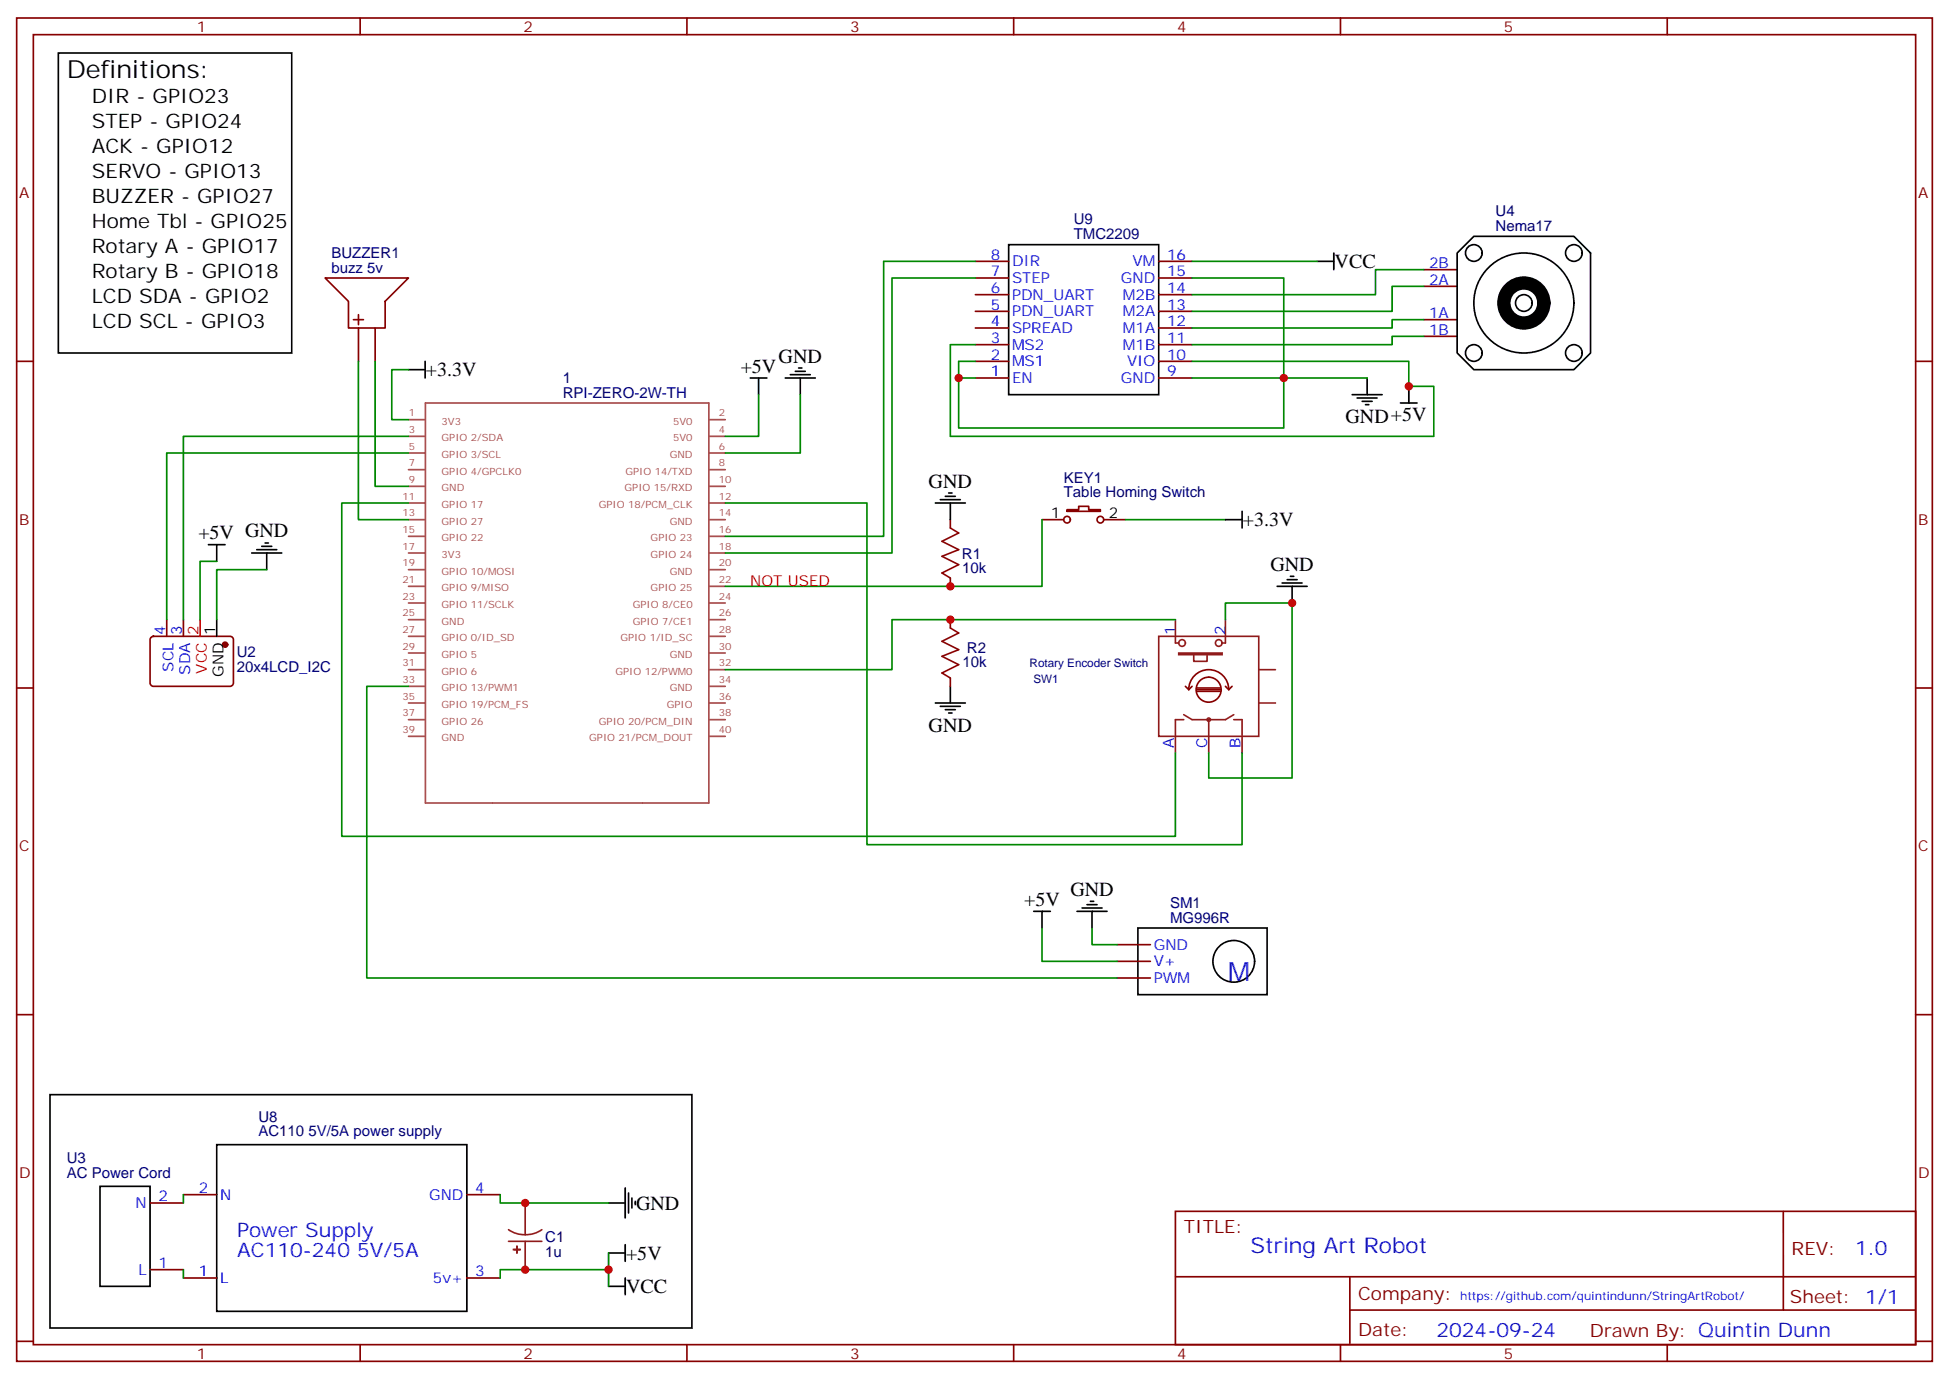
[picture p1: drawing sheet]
<svg xmlns="http://www.w3.org/2000/svg" width="412mm" height="292mm" viewBox="0 0 412 292" stroke-linecap="round" stroke-linejoin="round" font-family="sans-serif">
<g fill="none" stroke="#870000" stroke-width=".35">
<path d="M3.5 3.8h405.4v284.3h-405.4zM7.1 7.3h398.2v277.3h-398.2zM76.2 3.8v3.5M145.3 3.8v3.5M214.5 3.8v3.5M283.6 3.8v3.5M352.8 3.8v3.5M68.8 58.8h17.6l-4.9 5v5.6h-7.8v-5.6zM206.4 58.8h7M206.4 55.3h7M245.2 58.8h7M245.2 55.3h7"/>
<path d="M301.3 57.1h7M3.5 76.5h3.6M74.8 67.7h2.1M75.8 66.6v2.1M75.8 69.4v7.1M79.4 69.4v7.1M206.4 76.5h7M206.4 73h7M206.4 69.4h7M206.4 65.9h7M206.4 62.4h7M245.2 76.5h7"/>
<path d="M245.2 73h7M245.2 69.4h7M245.2 65.9h7M245.2 62.4h7M301.3 71.2h7M301.3 67.7h7M301.3 60.6h7M405.3 76.5h3.6M206.4 80h7M245.2 80h7M201.1 110v1.8M220.5 110h4.6"/>
<path d="M225.8 107.9h2.4v-.7h2.2v.7h2.4v.3h-7zM233.5 110h4.6M32 134.9l.5-.2h16.2a.71 .71 0 0 1 .7 .7v9.2a.76 .76 0 0 1-.7 .7h-16.2a.76 .76 0 0 1-.8-.7v-9.2zM35.3 131.2v3.5M38.8 131.2v3.5M201.1 122.3v1.8M201.1 131.2v1.7M3.5 145.6h3.6M201.1 143.5v1.8M405.3 145.6h3.6M236.4 200h7M3.5 214.8h3.6"/>
<path d="M236.4 203.5h7M236.4 207h7M405.3 214.8h3.6M31.7 254.6h7.1M38.8 252.9h7.1M98.8 252.9h7M248.7 256.4h156.6v28.2h-156.6zM377.3 256.4v20.9M31.7 268.7h7.1M38.8 270.5h7.1M98.8 270.5h7M248.7 270.2h156.5"/>
<path d="M285.6 277.3h119.6M285.6 270.2v14.2M3.5 283.9h3.6M76.2 284.6v3.5M145.3 284.6v3.5M214.5 284.6v3.5M283.6 284.6v3.5M352.8 284.6v3.5M405.3 283.9h3.6"/>
<circle cx="225.8" cy="110" r=".71"/>
<circle cx="232.8" cy="110" r=".71"/>
</g>
<g fill="none" stroke="#000" stroke-width=".35">
<path d="M12.3 11.2h49.4v63.5h-49.4zM213.4 51.8h31.8v31.7h-31.8zM278.7 55.3h3.5M282.2 53.6v3.5M308.3 53.6l3.6-3.6h21.1l3.5 3.6v21.1l-3.5 3.5h-21.1l-3.6-3.5zM86.4 78.2h3.6M90 76.5v3.5M167.2 79.3h4.2M168.3 78.6h2.1M169 77.9h.7M158.7 80h3.6M160.5 80v3.5"/>
<path d="M166.2 80h6.3M169.3 80v3.5M286.1 83.5h6.4M287.2 84.2h4.2M288.2 84.9h2.1M288.9 85.7h.7M289.3 80v3.5M296.3 85.3h3.6M298.1 81.8v3.5M44.1 115.3h3.5M45.9 115.3v3.5M53.3 117.1h6.3"/>
<path d="M54.3 116.3h4.3M55.4 115.6h2.1M56.1 114.9h.7M56.4 117.1v3.5M197.9 106.5h6.4M199 105.8h4.2M200 105.1h2.1M200.7 104.4h.7M201.1 106.5v3.5M259.3 110h3.5M262.8 108.2v3.6M45.9 131.2v3.5"/>
<path d="M270.2 124.1h6.4M271.3 123.4h4.2M272.3 122.7h2.2M273 122h.8M273.4 124.1v3.5M197.9 148.8h6.4M199 149.5h4.2M200 150.2h2.1M200.7 150.9h.7M201.1 145.3v3.5M218.7 192.9h3.5M220.5 192.9v3.5"/>
<path d="M227.9 192.9h6.3M229 192.2h4.2M230 191.5h2.1M230.7 190.8h.7M231.1 192.9v3.5M240.8 196.4h27.3v14.1h-27.3zM10.6 231.7h135.8v49.4h-135.8zM21.2 251.1h10.5v21.2h-10.5zM45.9 242.3h52.9v35.3h-52.9zM128.8 254.6h3.5M132.3 251.5v6.3M133 252.5v4.3"/>
<path d="M133.7 253.6v2.1M134.4 254.3v.7M128.8 272.3h3.5M128.8 265.2h3.5M132.3 263.5v3.5M132.3 270.5v3.5"/>
<circle cx="311.9" cy="53.6" r="1.76"/>
<circle cx="333" cy="53.6" r="1.76"/>
<circle cx="311.9" cy="74.7" r="1.76"/>
<circle cx="322.4" cy="64.1" r="10.6"/>
<circle cx="322.4" cy="64.1" r="1.76"/>
<circle cx="333" cy="74.7" r="1.76"/>
<circle cx="261.1" cy="203.5" r="4.4"/>
</g>
<g fill="none" stroke="#8c2424" stroke-width=".35">
<path d="M245.2 134.7h21.1v21.2h-21.1zM248.7 131.2v4.9h.7M249.4 138.2h9.2v.4h-9.2zM252.6 138.6v1.4h2.8v-1.4M259.3 131.2v4.9h-.7M250.5 152.3h-1.8v7.1M250.5 151.3l1.7 1h7.1l1.8-1M255.8 152.3v7.1M261.1 152.3h1.7v7.1M266.3 148.8h3.6M266.3 141.7h3.6M111.1 254.6v6.7"/>
<path d="M107.6 260.3l1.7 .8 1.8 .2M107.6 262.7h7.1M111.1 262.7v6M114.7 260.3l-1.7 .8-1.9 .2"/>
<circle cx="250.1" cy="136.1" r=".71"/>
<circle cx="257.9" cy="136.1" r=".71"/>
<circle cx="255.8" cy="152.3" r=".35"/>
</g>
<path d="M250.8 145.3l.7 .7M251.5 146a4.2 4.2 0 0 1 4.3-4.3 4.2 4.2 0 0 1 4.2 4.3M252.2 145.3l-.7 .7M253.3 146.3h4.9M253.3 146h4.9M253.3 145.6h4.9M255.8 143.3a2.65 2.65 0 0 0-2.5 3.8 2.65 2.65 0 0 0 4.5 .6 2.65 2.65 0 0 0-1.3-4.3l-.6-.1M259.3 145.3l.7 .7M260.7 145.3l-.7 .7" fill="none" stroke="#850000" stroke-width=".35"/>
<g fill="none" stroke="#008700" stroke-width=".35">
<path d="M206.4 55.3h-19.4v58.2h-33.5M206.4 58.8h-17.7v58.3h-35.2M252.2 58.8h19.4v31.8h-68.8v-14.1h3.6M252.2 55.3h26.5M301.3 57.1h-10.3v5.3h-38.8M75.8 76.5v33.5h10.6M79.4 76.5v26.4h7M86.4 78.2h-3.5v10.6h3.5M206.4 73h-5.3v19.4h102.3v-10.6h-5.3v-5.3h-45.9M301.3 60.6h-6.7v5.3h-42.4M301.3 67.7h-6.7v1.7h-42.4M301.3 71.2h-6.7v1.8h-42.4"/>
<path d="M86.4 92.4h-47.6v38.8M86.4 95.9h-51.1v35.3M160.5 83.5v8.9h-7M169.3 83.5v12.4h-15.8M202.8 80h3.6M252.2 80h37.1M45.9 118.8h-3.6v12.4M86.4 106.5h-14.1v70.5h176.4v-17.6M153.5 106.5h29.9v72.3h79.4v-19.4M220.5 110v14.1h-67M238.1 110h21.2M56.4 120.6h-10.5v10.6"/>
<path d="M248.7 131.2h-60v10.5h-35.2M259.3 131.2v-3.6h14.1v37.1h-17.6v-5.3M86.4 145.3h-8.8v61.7h158.8M220.5 196.4v7.1h15.9M231.1 196.4v3.6h5.3M38.8 252.9v1.7M105.8 252.9v1.7h23M38.8 268.7v1.8M105.8 270.5v-1.8h23v3.6M128.8 265.2v3.5"/>
</g>
<circle cx="322.4" cy="64.1" r="4.2" fill="none" stroke="#000" stroke-width="2.8"/>
<circle cx="47.6" cy="136.5" r=".53" fill="#870000" stroke="#870000" stroke-width=".35"/>
<path d="M42.3 131.2v3.5" fill="none" stroke="#f00" stroke-width=".35"/>
<g fill="#8c2424" stroke="#8c2424" stroke-width=".35">
<path d="M108.7 264.5h1.4z"/>
<path d="M109.4 263.8v1.4z"/>
</g>
<g fill="none" stroke="#a64a4a" stroke-width=".35">
<path d="M86.4 88.8h3.5M86.4 92.4h3.5M86.4 95.9h3.5M86.4 99.4h3.5M90 85.3h60v84.7h-60zM150 88.8h3.5M150 92.4h3.5M150 95.9h3.5M150 99.4h3.5M86.4 102.9h3.5M86.4 106.5h3.5M86.4 110h3.5"/>
<path d="M86.4 113.5h3.5M86.4 117.1h3.5M150 102.9h3.5M150 106.5h3.5M150 110h3.5M150 113.5h3.5M150 117.1h3.5M86.4 120.6h3.5M86.4 124.1h3.5M86.4 127.6h3.5M86.4 131.2h3.5M86.4 134.7h3.5"/>
<path d="M86.4 138.2h3.5M150 120.6h3.5M150 124.1h3.5M150 127.6h3.5M150 131.2h3.5M150 134.7h3.5M150 138.2h3.5M86.4 141.7h3.5M86.4 145.3h3.5M86.4 148.8h3.5M86.4 152.3h3.5M86.4 155.9h3.5"/>
<path d="M150 141.7h3.5M150 145.3h3.5M150 148.8h3.5M150 152.3h3.5M150 155.9h3.5"/>
</g>
<path d="M201.1 111.8l1.7 1-3.5 1.8 3.5 1.7-3.5 1.5 3.5 1.7-3.5 1.8 1.8 1M201.1 132.9l1.7 1.1-3.5 1.7 3.5 1.8-3.5 1.4 3.5 1.8-3.5 1.8 1.8 1" fill="none" stroke="#a10000" stroke-width=".35"/>
<g fill="#c00">
<circle cx="273.4" cy="127.6" r=".88"/>
<circle cx="271.6" cy="80" r=".88"/>
<circle cx="298.1" cy="81.8" r=".88"/>
<circle cx="202.8" cy="80" r=".88"/>
<circle cx="111.1" cy="268.7" r=".88"/>
<circle cx="111.1" cy="254.6" r=".88"/>
<circle cx="201.1" cy="124.1" r=".88"/>
<circle cx="201.1" cy="131.2" r=".88"/>
<circle cx="128.8" cy="268.7" r=".88"/>
</g>
<text font-size="5.6" fill="#00f" x="259.8" y="207.6">M</text>
<text font-size="5.3" x="14.1" y="16.5">Definitions:</text>
<text font-size="4.6" fill="#00f" x="264.6" y="265.2">String Art Robot</text>
<g font-size="4.2">
<text x="19.4" y="21.8">DIR - GPIO23</text>
<text x="19.4" y="27.1">STEP - GPIO24</text>
<text x="19.4" y="32.4">ACK - GPIO12</text>
<text x="19.4" y="37.7">SERVO - GPIO13</text>
<text x="19.4" y="43">BUZZER - GPIO27</text>
<text x="19.4" y="53.6">Rotary A - GPIO17</text>
<text x="19.4" y="48.3">Home Tbl - GPIO25</text>
<text x="19.4" y="58.8">Rotary B - GPIO18</text>
<text x="282.4" y="56.8">VCC</text>
<text x="19.4" y="64.1">LCD SDA - GPIO2</text>
<text x="19.4" y="69.4">LCD SCL - GPIO3</text>
<text x="164.7" y="76.8">GND</text>
<text x="90.1" y="79.7">+3.3V</text>
<text x="156.7" y="78.9">+5V</text>
<text x="284.7" y="89.6">GND+5V</text>
<text x="196.5" y="103.3">GND</text>
<text x="263" y="111.4">+3.3V</text>
<text x="42" y="114.1">+5V GND</text>
<text x="268.8" y="120.9">GND</text>
<text x="196.5" y="154.9">GND</text>
<text x="216.7" y="191.8">+5V</text>
<text x="226.5" y="189.7">GND</text>
<text x="134.6" y="256">GND</text>
<text x="132.5" y="266.6">+5V</text>
<text x="132.5" y="273.7">VCC</text>
</g>
<g font-size="4.2" fill="#00f">
<text x="50.2" y="261.8">Power Supply</text>
<text x="50.2" y="266.1">AC110-240 5V/5A</text>
<text x="392.5" y="265.7">1.0</text>
<text x="304" y="283">2024-09-24</text>
</g>
<g font-size="3.9" fill="#800">
<text x="250.5" y="261">TITLE:</text>
<text x="379.1" y="265.7">REV:</text>
<text x="287.4" y="275.2">Company:</text>
<text x="378.7" y="275.8">Sheet: 1/1</text>
<text x="287.4" y="282.9">Date:</text>
<text x="336.4" y="282.9">Drawn By: Quintin Dunn</text>
</g>
<g font-size="3.2" fill="#800">
<text x="41.6" y="6.8">1</text>
<text x="110.8" y="6.8">2</text>
<text x="179.9" y="6.8">3</text>
<text x="249.1" y="6.8">4</text>
<text x="318.2" y="6.8">5</text>
<text x="4.1" y="41.9">A</text>
<text x="405.9" y="41.9">A</text>
<text x="4.1" y="111.1">B</text>
<text x="405.9" y="111.1">B</text>
<text x="4.1" y="180.2">C</text>
<text x="405.9" y="180.2">C</text>
<text x="4.1" y="249.3">D</text>
<text x="405.9" y="249.3">D</text>
<text x="41.6" y="287.6">1</text>
<text x="110.8" y="287.6">2</text>
<text x="179.9" y="287.6">3</text>
<text x="249.1" y="287.6">4</text>
<text x="318.2" y="287.6">5</text>
</g>
<g font-size="3.2" fill="#000080">
<text x="227.2" y="47.3">U9</text>
<text x="316.5" y="45.8">U4</text>
<text x="227.2" y="50.6">TMC2209</text>
<text x="316.5" y="49">Nema17</text>
<text x="70.1" y="57.8">buzz 5v</text>
<text x="70.1" y="54.7">BUZZER1</text>
<text x="119.1" y="81">1</text>
<text x="119.1" y="84.2">RPI-ZERO-2W-TH</text>
<text x="225.1" y="105.3">Table Homing Switch</text>
<text x="225.1" y="102.1">KEY1</text>
<text x="203.6" y="118.2">R1</text>
<text x="203.6" y="121.4">10k</text>
<text x="50.1" y="142.2">20x4LCD_I2C</text>
<text x="50.1" y="139">U2</text>
<text x="203.7" y="141.2">10k</text>
<text x="204.6" y="138.2">R2</text>
<text x="247.6" y="195.4">MG996R</text>
<text x="247.6" y="192.2">SM1</text>
<text x="54.7" y="237.4">U8</text>
<text x="54.7" y="240.5">AC110 5V/5A power supply</text>
<text x="14.1" y="249.3">AC Power Cord</text>
<text x="14.1" y="246.2">U3</text>
<text x="115.4" y="262.8">C1</text>
<text x="115.4" y="266">1u</text>
</g>
<g font-size="3.2" fill="#00f">
<text x="209.6" y="58.5">7</text>
<text x="209.6" y="55">8</text>
<text x="214.1" y="59.9">STEP</text>
<text x="214.1" y="56.4">DIR</text>
<text x="237.2" y="59.9">GND</text>
<text x="239.6" y="56.4">VM</text>
<text x="246.9" y="58.5">15</text>
<text x="246.9" y="55">16</text>
<text x="302.4" y="56.7">2B</text>
<text x="209.6" y="65.5">5</text>
<text x="209.6" y="62">6</text>
<text x="214.1" y="63.4">PDN_UART</text>
<text x="237.6" y="63.4">M2B</text>
<text x="246.9" y="65.5">13</text>
<text x="246.9" y="62">14</text>
<text x="302.4" y="60.3">2A</text>
<text x="209.6" y="69.1">4</text>
<text x="214.1" y="70.5">SPREAD</text>
<text x="214.1" y="67">PDN_UART</text>
<text x="237.6" y="70.5">M1A</text>
<text x="237.6" y="67">M2A</text>
<text x="246.9" y="69.1">12</text>
<text x="302.4" y="70.8">1B</text>
<text x="302.4" y="67.3">1A</text>
<text x="209.6" y="76.1">2</text>
<text x="209.6" y="72.6">3</text>
<text x="214.1" y="77.5">MS1</text>
<text x="214.1" y="74">MS2</text>
<text x="237.6" y="74">M1B</text>
<text x="238.5" y="77.5">VIO</text>
<text x="246.9" y="76.1">10</text>
<text x="246.9" y="72.6">11</text>
<text x="209.6" y="79.7">1</text>
<text x="214.1" y="81.1">EN</text>
<text x="237.2" y="81.1">GND</text>
<text x="246.9" y="79.7">9</text>
<text x="34.9" y="134.5" transform="rotate(-90 34.9 134.5)">4</text>
<text x="38.5" y="134.5" transform="rotate(-90 38.5 134.5)">3</text>
<text x="248.7" y="134.3" transform="rotate(-90 248.7 134.3)">1</text>
<text x="259.3" y="134.3" transform="rotate(-90 259.3 134.3)">2</text>
<text x="36.7" y="142.1" transform="rotate(-90 36.7 142.1)">SCL</text>
<text x="40.2" y="142.8" transform="rotate(-90 40.2 142.8)">SDA</text>
<text x="248.4" y="158.4" transform="rotate(-90 248.4 158.4)">A</text>
<text x="255.4" y="158.4" transform="rotate(-90 255.4 158.4)">C</text>
<text x="262.5" y="158.4" transform="rotate(-90 262.5 158.4)">B</text>
<text x="244.1" y="201">GND</text>
<text x="244.1" y="204.5">V+</text>
<text x="244.1" y="208.1">PWM</text>
<text x="28.7" y="255.7">N</text>
<text x="33.5" y="254.3">2</text>
<text x="42.1" y="252.5">2</text>
<text x="46.6" y="253.9">N</text>
<text x="90.8" y="253.9">GND</text>
<text x="100.5" y="252.5">4</text>
<text x="29.3" y="269.8">L</text>
<text x="33.5" y="268.4">1</text>
<text x="42.1" y="270.2">1</text>
<text x="46.6" y="271.6">L</text>
<text x="91.6" y="271.6">5v+</text>
<text x="100.5" y="270.2">3</text>
</g>
<g font-size="3.2">
<text x="222.3" y="109.6">1</text>
<text x="234.6" y="109.6">2</text>
<text x="45.5" y="134.5" transform="rotate(-90 45.5 134.5)">1</text>
<text x="47.3" y="143.3" transform="rotate(-90 47.3 143.3)">GND</text>
</g>
<g font-size="3.2" fill="#f00">
<text x="158.7" y="124.1">NOT USED</text>
<text x="42" y="134.5" transform="rotate(-90 42 134.5)">2</text>
<text x="43.7" y="142.6" transform="rotate(-90 43.7 142.6)">VCC</text>
</g>
<g font-size="2.5" fill="#000080">
<text x="217.9" y="141.1">Rotary Encoder Switch</text>
<text x="218.7" y="144.6">SW1</text>
</g>
<text font-size="2.5" fill="#00f" x="308.9" y="275.1">https://github.com/quintindunn/StringArtRobot/</text>
<g font-size="2.1" fill="#a54b4b">
<text x="86.5" y="88.1">1</text>
<text x="93.4" y="89.9">3V3</text>
<text x="142.4" y="89.9">5V0</text>
<text x="152.1" y="88.1">2</text>
<text x="86.5" y="91.7">3</text>
<text x="86.5" y="95.2">5</text>
<text x="93.4" y="93.4">GPIO 2/SDA</text>
<text x="142.4" y="93.4">5V0</text>
<text x="152.1" y="91.7">4</text>
<text x="152.1" y="95.2">6</text>
<text x="86.5" y="98.7">7</text>
<text x="93.4" y="96.9">GPIO 3/SCL</text>
<text x="93.4" y="100.5">GPIO 4/GPCLK0</text>
<text x="132.3" y="100.5">GPIO 14/TXD</text>
<text x="141.7" y="96.9">GND</text>
<text x="152.1" y="98.7">8</text>
<text x="85.2" y="105.8">11</text>
<text x="86.5" y="102.2">9</text>
<text x="93.4" y="104">GND</text>
<text x="93.4" y="107.5">GPIO 17</text>
<text x="126.7" y="107.5">GPIO 18/PCM_CLK</text>
<text x="132.2" y="104">GPIO 15/RXD</text>
<text x="152.1" y="102.2">10</text>
<text x="152.1" y="105.8">12</text>
<text x="85.2" y="109.3">13</text>
<text x="85.2" y="112.8">15</text>
<text x="93.4" y="111">GPIO 27</text>
<text x="141.7" y="111">GND</text>
<text x="152.1" y="109.3">14</text>
<text x="152.1" y="112.8">16</text>
<text x="85.2" y="116.4">17</text>
<text x="85.2" y="119.9">19</text>
<text x="93.4" y="114.6">GPIO 22</text>
<text x="93.4" y="118.1">3V3</text>
<text x="137.7" y="114.6">GPIO 23</text>
<text x="137.7" y="118.1">GPIO 24</text>
<text x="152.1" y="116.4">18</text>
<text x="152.1" y="119.9">20</text>
<text x="85.2" y="123.4">21</text>
<text x="93.4" y="121.6">GPIO 10/MOSI</text>
<text x="93.4" y="125.1">GPIO 9/MISO</text>
<text x="137.7" y="125.1">GPIO 25</text>
<text x="141.7" y="121.6">GND</text>
<text x="152.1" y="123.4">22</text>
<text x="85.2" y="126.9">23</text>
<text x="85.2" y="130.5">25</text>
<text x="93.4" y="128.7">GPIO 11/SCLK</text>
<text x="133.9" y="128.7">GPIO 8/CE0</text>
<text x="152.1" y="126.9">24</text>
<text x="152.1" y="130.5">26</text>
<text x="85.2" y="134">27</text>
<text x="85.2" y="137.5">29</text>
<text x="93.4" y="132.2">GND</text>
<text x="93.4" y="135.7">GPIO 0/ID_SD</text>
<text x="131.3" y="135.7">GPIO 1/ID_SC</text>
<text x="133.9" y="132.2">GPIO 7/CE1</text>
<text x="152.1" y="134">28</text>
<text x="152.1" y="137.5">30</text>
<text x="85.2" y="141.1">31</text>
<text x="93.4" y="139.3">GPIO 5</text>
<text x="93.4" y="142.8">GPIO 6</text>
<text x="130.2" y="142.8">GPIO 12/PWM0</text>
<text x="141.7" y="139.3">GND</text>
<text x="152.1" y="141.1">32</text>
<text x="85.2" y="144.6">33</text>
<text x="85.2" y="148.1">35</text>
<text x="93.4" y="146.3">GPIO 13/PWM1</text>
<text x="93.4" y="149.8">GPIO 19/PCM_FS</text>
<text x="141.1" y="149.8">GPIO</text>
<text x="141.7" y="146.3">GND</text>
<text x="152.1" y="144.6">34</text>
<text x="152.1" y="148.1">36</text>
<text x="85.2" y="151.6">37</text>
<text x="85.2" y="155.2">39</text>
<text x="93.4" y="153.4">GPIO 26</text>
<text x="126.7" y="153.4">GPIO 20/PCM_DIN</text>
<text x="152.1" y="151.6">38</text>
<text x="152.1" y="155.2">40</text>
<text x="93.4" y="156.9">GND</text>
<text x="124.7" y="156.9">GPIO 21/PCM_DOUT</text>
</g>
</svg>
